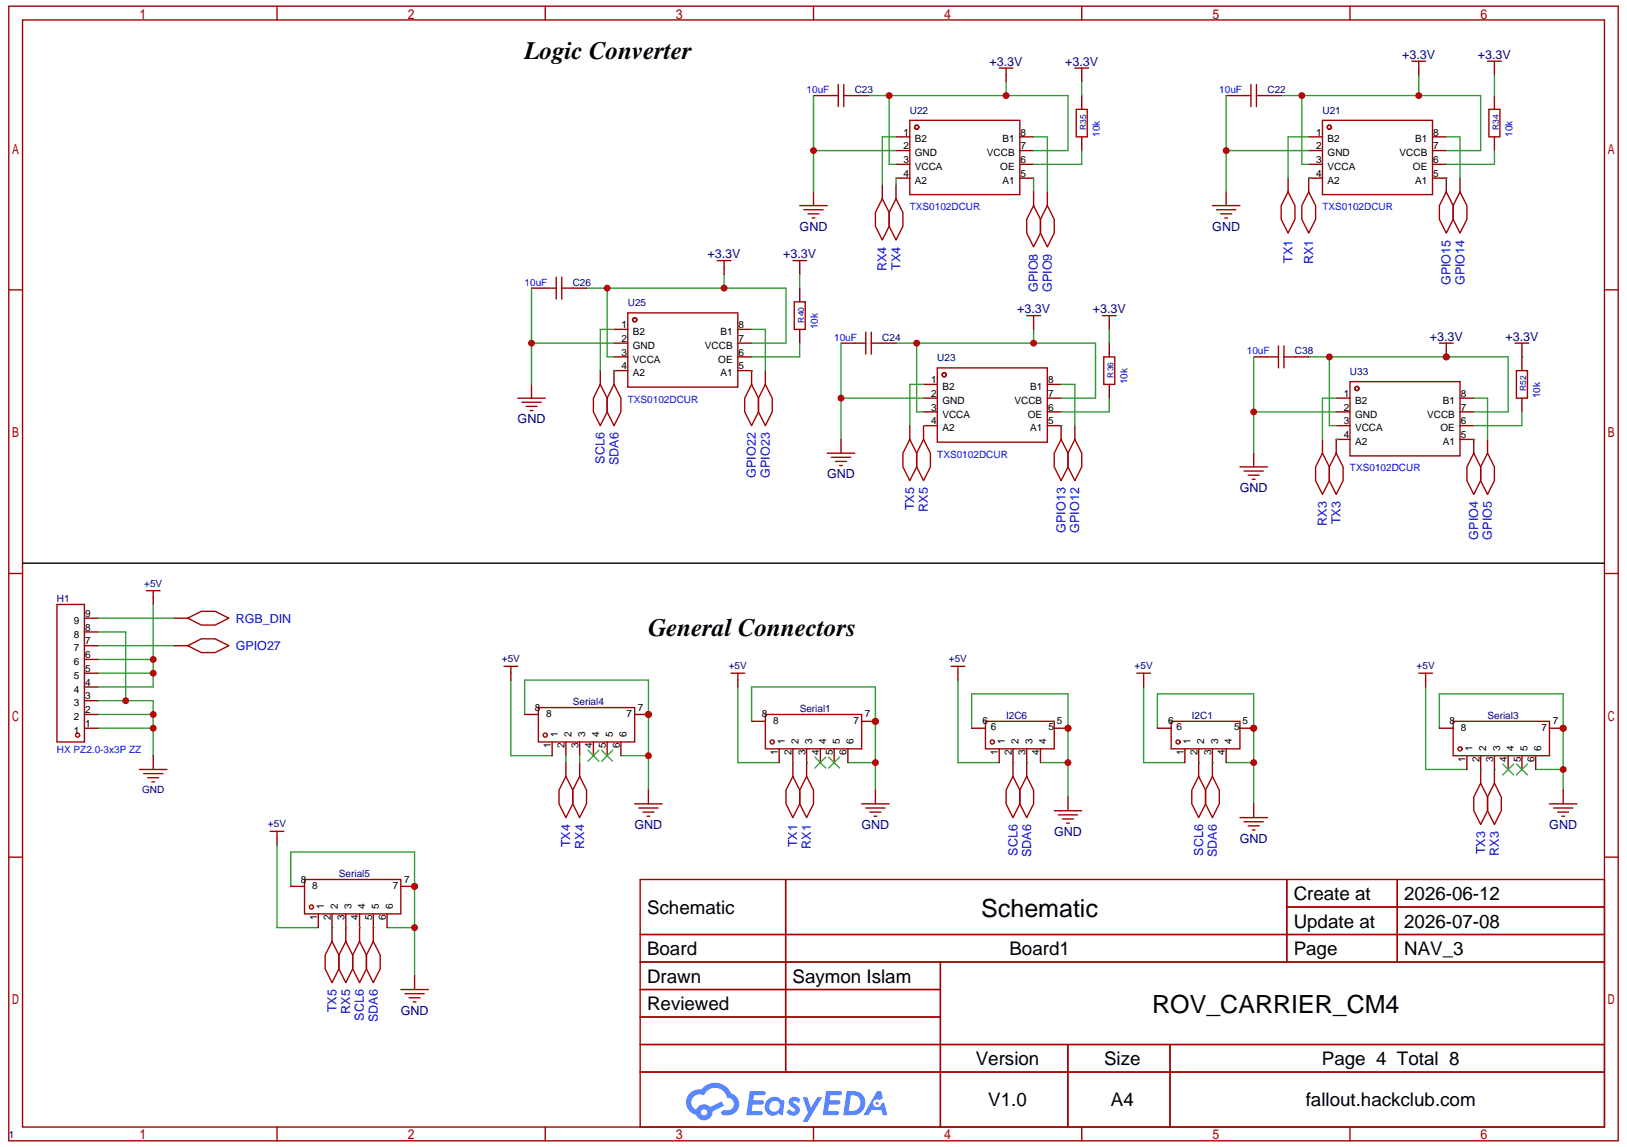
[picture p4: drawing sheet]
<svg xmlns="http://www.w3.org/2000/svg" width="297mm" height="210mm" viewBox="0 0 297 210" stroke-linecap="round" stroke-linejoin="round" font-family="sans-serif">
<g fill="none" stroke="#a10000" stroke-width=".25">
<path d="M1.6 1.1h294v207.3h-294zM4.1 3.6h289v202.3h-289zM50.6 1.1v2.5M99.6 1.1v2.5M148.6 1.1v2.5M197.6 1.1v2.5M246.6 1.1v2.5M1.6 53h2.5M293.1 53h2.5M1.6 104.8h2.5M293.1 104.8h2.5M1.6 156.6h2.5"/>
<path d="M293.1 156.6h2.5M116.9 160.7h176.2v45.2h-176.2zM116.9 170.7h176.2M116.9 175.8h176.2M143.5 160.7v35.2M171.8 175.8v30.1M235 160.7v15.1M235 165.7h58.1M255.2 160.7v15.1M116.9 180.8h54.9M116.9 190.8h176.2M116.9 185.8h54.9"/>
<path d="M116.9 195.9h176.2M195 190.8v15.1M213.7 190.8v15.1M50.6 205.9v2.5M99.6 205.9v2.5M148.6 205.9v2.5M197.6 205.9v2.5M246.6 205.9v2.5"/>
</g>
<g fill="#5487ff">
<path d="M144.4 200.6a1.29 1.29 0 0 1 1.8 .3l-.4 .6a.54 .54 0 0 0-.9-.2l.1 .2a1.56 1.56 0 0 1 1.1 1.6 1.41 1.41 0 0 1-2.5 .1l.5-.6a.63 .63 0 0 0 .5 .5 .63 .63 0 0 0 .7-.3l-.2-.2a1.58 1.58 0 0 1-1-1.5z"/>
<path d="M146.6 200.5h.8l.7 1.9 1.2-1.9h.9l-2.7 4.4h-.9l1-1.6z"/>
<path d="M137 199.3h1.6a1.29 1.29 0 0 1 1.2 .2 .39 .39 0 0 1-.4 .6h-1.7l-.1 .9h1.6a.39 .39 0 0 1 .3 .4 .39 .39 0 0 1-.4 .4h-1.6l-.2 1.2h.8a1.22 1.22 0 0 1 1.2 .2 .39 .39 0 0 1-.4 .5h-2.6z"/>
<path d="M150.9 199.3h1.6a1.3 1.3 0 0 1 1.3 .2 .39 .39 0 0 1-.4 .6h-1.7l-.2 .9h1.7a.39 .39 0 0 1 .3 .4 .39 .39 0 0 1-.4 .4h-1.7l-.1 1.2h.8a1.22 1.22 0 0 1 1.1 .2 .39 .39 0 0 1-.3 .5h-2.6z"/>
<path d="M160.2 199.3h.7l.4 1.3-.7 .4a.74 .74 0 0 0-1.1 .3 .74 .74 0 0 0 .5 1 .74 .74 0 0 0 1-.6l.5-.3 .6 2.3h-.9l-.2-.9h-1.8l-.6 .9h-.9z"/>
<path d="M154.7 199.3l-.7 4.4h1.5a2.25 2.25 0 0 0 2.6-2.2 2.25 2.25 0 0 0-2.7-2.2zM155.4 200.1a1.48 1.48 0 0 1 1.8 1.5 1.48 1.48 0 0 1-1.9 1.4h-.3z"/>
<path d="M140.1 201a1.57 1.57 0 0 0-.2 2.2 1.57 1.57 0 0 0 2.1 .3l.2-.1 .4 .3h.4l.3-2.4-.2-.3h-.4a1.58 1.58 0 0 0-2.6 0zM140.8 201.4a.97 .97 0 0 1 1.6 .3 .97 .97 0 0 1-.8 1.4 .93 .93 0 0 1-1.1-.5 .93 .93 0 0 1 .3-1.2z"/>
<path d="M126 199.7a2.34 2.34 0 0 0 1.2 4 1.53 1.53 0 0 0 1.7 1 1.53 1.53 0 0 0 1.2-1.6l2.2-1.1-.5-.8-2.1 1.1a1.55 1.55 0 0 0-2.5 .4 1.48 1.48 0 0 1-.8-2.1 1.48 1.48 0 0 1 2.2-.5 2.2 2.2 0 0 1 2.3-1.4 2.2 2.2 0 0 1 1.9 1.9 1.15 1.15 0 0 1 1.3 1 1.15 1.15 0 0 1-1.1 1.2h-.7a.46 .46 0 0 0-.6 .4 .46 .46 0 0 0 .5 .6 2.2 2.2 0 0 0 2.2-.7 2.2 2.2 0 0 0 .4-2.3 2.13 2.13 0 0 0-1.3-1.1 3.2 3.2 0 0 0-5.4-.7l-1.1 .1zM128 203.2a.6 .6 0 0 1 1.2 0 .6 .6 0 0 1-1.2 0z"/>
<circle cx="160.2" cy="201.6" r=".28"/>
</g>
<path d="M239 25h2.6M239 27.5h2.6M239 30h2.6M239 32.5h2.6M261.7 25h2.5M261.7 27.5h2.5M261.7 30h2.5M261.7 32.5h2.5M269.2 80.3v2.5" fill="none" stroke="#870000" stroke-width=".25"/>
<g fill="none" stroke="#a10000" stroke-width=".25">
<path d="M241.6 22h20.1v13.6h-20.1zM269.2 82.8l1.3 2.5v2.5l-1.3 2.5-1.3-2.5v-2.5z"/>
<circle cx="242.8" cy="23.2" r=".38"/>
</g>
<path d="M234 17.5h36.5v10h-6.3M237.8 17.5v12.5h1.2M259.1 13.7v3.8" fill="none" stroke="#393" stroke-width=".25"/>
<g fill="#c00">
<circle cx="237.8" cy="17.5" r=".63"/>
<circle cx="259.1" cy="17.5" r=".63"/>
</g>
<path d="M226.5 17.5h2M228.5 15.5v4M229.5 17.5h2M229.5 15.5v4M221.5 37.6h5M222.2 38.3h3.5M223 39.1h2M223.7 39.8h.5M264.2 35.1l1.2 2.5v2.5l-1.2 2.5-1.3-2.5v-2.5z" fill="none" stroke="#a10000" stroke-width=".25"/>
<path d="M224 17.5h2.5M231.5 17.5h2.5M224 35.1v2.5M264.2 32.5v2.6" fill="none" stroke="#870000" stroke-width=".25"/>
<path d="M224 17.5v17.6M224 27.5h15" fill="none" stroke="#393" stroke-width=".25"/>
<circle cx="224" cy="27.5" r=".63" fill="#c00"/>
<g fill="none" stroke="#870000" stroke-width=".25">
<path d="M273 17.5v2.5M161.2 33.8v2.5M163.7 33.8v2.5M163.7 25h2.5M163.7 27.5h2.5M163.7 30h2.5M163.7 32.5h2.5M186.3 25h2.5M186.3 27.5h2.5M186.3 30h2.5M186.3 32.5h2.5M191.3 35.1v2.5"/>
<path d="M235.3 32.5v2.6M239 32.5v2.6M266.7 32.5v2.6M273 25v2.5M166.2 77.8v2.5M168.7 77.8v2.5M193.8 77.8v2.5M196.3 77.8v2.5M271.7 80.3v2.5"/>
</g>
<g fill="none" stroke="#a10000" stroke-width=".25">
<path d="M272 20h2v5h-2zM161.2 36.3l1.2 2.5v2.5l-1.2 2.5-1.3-2.5v-2.5zM163.7 36.3l1.2 2.5v2.5l-1.2 2.5-1.3-2.5v-2.5zM166.2 22h20.1v13.6h-20.1zM191.3 37.6l1.3 2.5v2.5l-1.3 2.5-1.3-2.5v-2.5zM235.3 35.1l1.2 2.5v2.5l-1.2 2.5-1.3-2.5v-2.5zM239 35.1l1.3 2.5v2.5l-1.3 2.5-1.2-2.5v-2.5zM266.7 35.1l1.2 2.5v2.5l-1.2 2.5-1.3-2.5v-2.5zM166.2 80.3l1.2 2.5v2.5l-1.2 2.5-1.3-2.5v-2.5zM168.7 80.3l1.2 2.5v2.5l-1.2 2.5-1.3-2.5v-2.5zM193.8 80.3l1.3 2.5v2.5l-1.3 2.5-1.2-2.5v-2.5zM196.3 80.3l1.3 2.5v2.5l-1.3 2.5-1.2-2.5v-2.5z"/>
<path d="M271.7 82.8l1.3 2.5v2.5l-1.3 2.5-1.2-2.5v-2.5z"/>
<circle cx="167.4" cy="23.2" r=".38"/>
</g>
<path d="M158.6 17.5h36.5v10h-6.3M162.4 17.5v12.5h1.3M183.8 14.9v2.6M239 32.5h.1M239 25h-3.7v7.5M264.2 32.5h.1M264.2 25h2.5v7.5M273 27.5v2.5h-8.8" fill="none" stroke="#393" stroke-width=".25"/>
<g fill="#c00">
<circle cx="162.4" cy="17.5" r=".63"/>
<circle cx="183.8" cy="17.5" r=".63"/>
</g>
<path d="M151.1 17.5h2M153.1 15.5v4M154.1 17.5h2M154.1 15.5v4M146.1 37.6h5M146.8 38.3h3.5M147.6 39.1h2M148.3 39.8h.5" fill="none" stroke="#a10000" stroke-width=".25"/>
<path d="M148.6 17.5h2.5M156.1 17.5h2.5M148.6 35.1v2.5" fill="none" stroke="#870000" stroke-width=".25"/>
<path d="M148.6 17.5v17.6M148.6 27.5h15.1" fill="none" stroke="#393" stroke-width=".25"/>
<circle cx="148.6" cy="27.5" r=".63" fill="#c00"/>
<path d="M197.6 17.5v2.5M197.6 25v2.5M168.7 70.2h2.5M168.7 72.7h2.5M168.7 75.3h2.5M168.7 77.8h2.5M191.3 70.2h2.5M191.3 72.7h2.5M191.3 75.3h2.5M191.3 77.8h2.5" fill="none" stroke="#870000" stroke-width=".25"/>
<g fill="none" stroke="#a10000" stroke-width=".25">
<path d="M196.6 20h2v5h-2zM171.2 67.2h20.1v13.6h-20.1z"/>
<circle cx="172.5" cy="68.5" r=".38"/>
</g>
<path d="M163.7 25h-2.5v8.8M163.7 32.5v1.3M188.8 25h2.5v10.1M188.8 32.5v2.6M197.6 27.5v2.5h-8.8M163.7 62.7h36.4v10h-6.3M167.4 62.7v12.6h1.3M188.8 60.2v2.5" fill="none" stroke="#393" stroke-width=".25"/>
<g fill="#c00">
<circle cx="167.4" cy="62.7" r=".63"/>
<circle cx="188.8" cy="62.7" r=".63"/>
</g>
<path d="M156.1 62.7h2M158.1 60.7v4M159.1 62.7h2.1M159.1 60.7v4M151.1 82.8h5M151.9 83.5h3.5M152.6 84.3h2M153.4 85.1h.5" fill="none" stroke="#a10000" stroke-width=".25"/>
<path d="M153.6 62.7h2.5M161.2 62.7h2.5M153.6 80.3v2.5" fill="none" stroke="#870000" stroke-width=".25"/>
<path d="M153.6 62.7v17.6M153.6 72.7h15.1" fill="none" stroke="#393" stroke-width=".25"/>
<circle cx="153.6" cy="72.7" r=".63" fill="#c00"/>
<path d="M202.6 62.7v2.5M202.6 70.2v2.5M31.8 112.9h2.5" fill="none" stroke="#870000" stroke-width=".25"/>
<path d="M201.6 65.2h2v5h-2zM34.3 112.9l2.5-1.2h2.5l2.5 1.2-2.5 1.3h-2.5z" fill="none" stroke="#a10000" stroke-width=".25"/>
<path d="M168.7 77.8h.1M168.7 70.2h-2.5v7.6M193.8 77.8h.1M193.8 70.2h2.5v7.6M202.6 72.7v2.6h-8.8M53.1 161.9v-6.2h22.6v22.6M70.7 169.5h5" fill="none" stroke="#393" stroke-width=".25"/>
<g fill="#c00">
<circle cx="75.7" cy="161.9" r=".63"/>
<circle cx="75.7" cy="169.5" r=".63"/>
</g>
<g fill="none" stroke="#870000" stroke-width=".25">
<path d="M188.8 35.1v2.5M109.6 67.7v2.5M112.2 60.2h2.5M112.2 62.7h2.5M112.2 65.2h2.5M114.7 67.7h-2.5v2.5M134.8 67.7h2.5v2.5M134.8 60.2h2.5M134.8 62.7h2.5M134.8 65.2h2.5M139.8 67.7v2.5M28 109.2v1.2"/>
<path d="M50.6 153.1v1.3M60.6 169.5v2.5M63.2 169.5v2.5M75.7 178.3v2.5"/>
</g>
<g fill="none" stroke="#a10000" stroke-width=".25">
<path d="M188.8 37.6l1.2 2.5v2.5l-1.2 2.5-1.3-2.5v-2.5zM114.7 57.2h20.1v13.5h-20.1zM109.6 70.2l1.3 2.5v2.6l-1.3 2.5-1.2-2.5v-2.6zM112.2 70.2l1.2 2.5v2.6l-1.2 2.5-1.3-2.5v-2.6zM137.3 70.2l1.2 2.5v2.6l-1.2 2.5-1.3-2.5v-2.6zM139.8 70.2l1.3 2.5v2.6l-1.3 2.5-1.3-2.5v-2.6zM26.7 107.9h2.5M28 107.9v1.3M49.3 151.9h2.6M50.6 151.9v1.2M60.6 172l1.3 2.5v2.5l-1.3 2.5-1.2-2.5v-2.5zM63.2 172l1.2 2.5v2.5l-1.2 2.5-1.3-2.5v-2.5z"/>
<path d="M73.2 180.8h5M74 181.5h3.5M74.7 182.3h2M75.5 183h.5"/>
<circle cx="115.9" cy="58.4" r=".38"/>
</g>
<path d="M107.1 52.6h36.5v10.1h-6.3M110.9 52.6v12.6h1.3M132.3 50.1v2.5M50.6 154.4v15.1h7.5" fill="none" stroke="#393" stroke-width=".25"/>
<g fill="#c00">
<circle cx="110.9" cy="52.6" r=".63"/>
<circle cx="132.3" cy="52.6" r=".63"/>
</g>
<path d="M99.6 52.6h2M101.6 50.6v4M102.6 52.6h2M102.6 50.6v4M94.6 72.7h5M95.3 73.5h3.5M96.1 74.2h2M96.8 75h.5" fill="none" stroke="#a10000" stroke-width=".25"/>
<path d="M97.1 52.6h2.5M104.6 52.6h2.5M97.1 70.2v2.5" fill="none" stroke="#870000" stroke-width=".25"/>
<path d="M97.1 52.6v17.6M97.1 62.7h15.1" fill="none" stroke="#393" stroke-width=".25"/>
<circle cx="97.1" cy="62.7" r=".63" fill="#c00"/>
<path d="M146.1 52.6v2.6M146.1 60.2v2.5M65.7 169.5v2.5M68.2 169.5v2.5" fill="none" stroke="#870000" stroke-width=".25"/>
<path d="M145.1 55.2h2v5h-2zM65.7 172l1.2 2.5v2.5l-1.2 2.5-1.3-2.5v-2.5zM68.2 172l1.2 2.5v2.5l-1.2 2.5-1.3-2.5v-2.5z" fill="none" stroke="#a10000" stroke-width=".25"/>
<path d="M112.2 67.7h.1M112.2 60.2h-2.6v7.5M137.3 67.7h.1M137.3 60.2h2.5v7.5M146.1 62.7v2.5h-8.8M95.8 130.5v-6.3h22.6v20.1M113.4 138.1h5" fill="none" stroke="#393" stroke-width=".25"/>
<g fill="#c00">
<circle cx="118.4" cy="138.1" r=".63"/>
<circle cx="118.4" cy="130.5" r=".63"/>
</g>
<path d="M93.3 123v1.2M103.4 139.3v2.5M105.9 139.3v2.5M118.4 144.3v2.6" fill="none" stroke="#870000" stroke-width=".25"/>
<path d="M92.1 121.7h2.5M93.3 121.7v1.3M103.4 141.8l1.2 2.5v2.6l-1.2 2.5-1.3-2.5v-2.6zM105.9 141.8l1.2 2.5v2.6l-1.2 2.5-1.3-2.5v-2.6zM115.9 146.9h5.1M116.7 147.6h3.5M117.4 148.4h2M118.2 149.1h.5" fill="none" stroke="#a10000" stroke-width=".25"/>
<path d="M93.3 124.2v13.9h7.6M137.3 131.8v-6.3h22.6v18.8M154.9 139.3h5" fill="none" stroke="#393" stroke-width=".25"/>
<g fill="#c00">
<circle cx="159.9" cy="131.8" r=".63"/>
<circle cx="159.9" cy="139.3" r=".63"/>
</g>
<path d="M134.8 124.2v1.3M144.8 139.3v2.5M147.3 139.3v2.5M159.9 144.3v2.6" fill="none" stroke="#870000" stroke-width=".25"/>
<path d="M133.5 123h2.5M134.8 123v1.2M144.8 141.8l1.3 2.5v2.6l-1.3 2.5-1.2-2.5v-2.6zM147.3 141.8l1.3 2.5v2.6l-1.3 2.5-1.2-2.5v-2.6zM157.4 146.9h5M158.1 147.6h3.6M158.9 148.4h2M159.6 149.1h.5" fill="none" stroke="#a10000" stroke-width=".25"/>
<path d="M134.8 125.5v13.8h7.5M177.5 133v-6.2h17.6v18.8M190 139.3h5.1" fill="none" stroke="#393" stroke-width=".25"/>
<g fill="#c00">
<circle cx="195.1" cy="133" r=".63"/>
<circle cx="195.1" cy="139.3" r=".63"/>
</g>
<path d="M175 123v1.2M195.1 145.6v2.5" fill="none" stroke="#870000" stroke-width=".25"/>
<path d="M173.7 121.7h2.5M175 121.7v1.3M192.6 148.1h5M193.3 148.9h3.5M194.1 149.6h2M194.8 150.4h.5" fill="none" stroke="#a10000" stroke-width=".25"/>
<path d="M175 124.2v15.1h7.5M211.4 133v-6.2h17.6v20.1M224 139.3h5" fill="none" stroke="#393" stroke-width=".25"/>
<g fill="#c00">
<circle cx="229" cy="133" r=".63"/>
<circle cx="229" cy="139.3" r=".63"/>
</g>
<path d="M185 139.3v2.5M187.5 139.3v2.5M208.9 124.2v1.3M218.9 139.3v2.5M221.5 139.3v2.5M229 146.9v2.5" fill="none" stroke="#870000" stroke-width=".25"/>
<path d="M207.6 123h2.5M208.9 123v1.2M185 141.8l1.3 2.5v2.6l-1.3 2.5-1.2-2.5v-2.6zM187.5 141.8l1.3 2.5v2.6l-1.3 2.5-1.2-2.5v-2.6zM218.9 141.8l1.3 2.5v2.6l-1.3 2.5-1.2-2.5v-2.6zM221.5 141.8l1.2 2.5v2.6l-1.2 2.5-1.3-2.5v-2.6zM226.5 149.4h5M227.2 150.1h3.6M228 150.9h2M228.7 151.6h.5" fill="none" stroke="#a10000" stroke-width=".25"/>
<path d="M208.9 125.5v13.8h7.5M262.9 133v-6.2h22.6v17.5M280.5 140.6h5" fill="none" stroke="#393" stroke-width=".25"/>
<g fill="#c00">
<circle cx="285.5" cy="140.6" r=".63"/>
<circle cx="285.5" cy="133" r=".63"/>
</g>
<g fill="none" stroke="#870000" stroke-width=".25">
<path d="M244.1 72.7h2.5M244.1 75.3h2.5M244.1 77.8h2.5M266.7 72.7h2.5M266.7 75.3h2.5M266.7 77.8h2.5M241.6 80.3v2.5M246.6 80.3h-2.5v2.5M266.7 80.3h2.5M31.8 118h2.5M260.4 124.2v1.3M270.5 140.6v2.5"/>
<path d="M273 140.6v2.5M285.5 144.3v2.6"/>
</g>
<g fill="none" stroke="#a10000" stroke-width=".25">
<path d="M246.6 69.7h20.1v13.6h-20.1zM241.6 82.8l1.2 2.5v2.5l-1.2 2.5-1.3-2.5v-2.5zM244.1 82.8l1.2 2.5v2.5l-1.2 2.5-1.3-2.5v-2.5zM34.3 118l2.5-1.3h2.5l2.5 1.3-2.5 1.2h-2.5zM259.1 123h2.6M260.4 123v1.2M270.5 143.1l1.2 2.5v2.5l-1.2 2.5-1.3-2.5v-2.5zM273 143.1l1.2 2.5v2.5l-1.2 2.5-1.3-2.5v-2.5zM283 146.9h5M283.8 147.6h3.5M284.5 148.4h2M285.3 149.1h.5"/>
<circle cx="247.8" cy="71" r=".38"/>
</g>
<path d="M239 65.2h36.5v10.1h-6.3M242.8 65.2v12.6h1.3M260.4 125.5v15.1h7.5" fill="none" stroke="#393" stroke-width=".25"/>
<g fill="#c00">
<circle cx="242.8" cy="65.2" r=".63"/>
<circle cx="264.2" cy="65.2" r=".63"/>
</g>
<path d="M231.5 65.2h2M233.5 63.2v4M234.5 65.2h2M234.5 63.2v4M226.5 85.3h5M227.2 86.1h3.6M228 86.8h2M228.7 87.6h.5" fill="none" stroke="#a10000" stroke-width=".25"/>
<path d="M229 65.2h2.5M236.5 65.2h2.5M229 82.8v2.5" fill="none" stroke="#870000" stroke-width=".25"/>
<path d="M229 65.2v17.6M229 75.3h15.1" fill="none" stroke="#393" stroke-width=".25"/>
<circle cx="229" cy="75.3" r=".63" fill="#c00"/>
<path d="M183.8 13.7v1.2M197.6 13.7v1.2M259.1 12.4v1.3M273 12.4v1.3M132.3 48.9v1.2M146.1 48.9v1.2M264.2 63.9v1.3M278 65.2v2.5M278 72.7v2.6" fill="none" stroke="#870000" stroke-width=".25"/>
<g fill="none" stroke="#a10000" stroke-width=".25">
<path d="M182.5 12.4h2.5M183.8 12.4v1.3M196.3 12.4h2.5M197.6 12.4v1.3M257.9 11.2h2.5M259.1 11.2v1.2M271.7 11.2h2.5M273 11.2v1.2M131 47.6h2.5M132.3 47.6v1.3M144.8 47.6h2.5M146.1 47.6v1.3"/>
<path d="M277 67.7h2v5h-2z"/>
</g>
<path d="M197.6 14.9v2.6M273 13.7v3.8M146.1 50.1v2.5M244.1 72.7h-2.5v7.6M269.2 72.7h2.5v7.6M278 75.3v2.5h-8.8M244.1 80.3h.1" fill="none" stroke="#393" stroke-width=".25"/>
<path d="M4.1 102.9h289" fill="none" stroke="#000" stroke-width=".25"/>
<circle cx="264.2" cy="65.2" r=".63" fill="#c00"/>
<g fill="none" stroke="#a10000" stroke-width=".25">
<path d="M187.5 57.7h2.5M188.8 57.7v1.2M201.4 57.7h2.5M202.6 57.7v1.2M262.9 62.7h2.5M264.2 62.7v1.2M276.7 62.7h2.5M278 62.7v1.2M139.8 130.5h17.6v6.3h-17.6z"/>
<circle cx="141.1" cy="135.6" r=".38"/>
</g>
<path d="M188.8 58.9v1.3M202.6 58.9v1.3M278 63.9v1.3M142.3 136.8v2.5M144.8 136.8v2.5M147.3 136.8v2.5M149.8 136.8v2.5M152.4 136.8v2.5M154.9 136.8v2.5M157.4 131.8h2.5" fill="none" stroke="#870000" stroke-width=".25"/>
<path d="M202.6 60.2v2.5M278 65.2h.1" fill="none" stroke="#393" stroke-width=".25"/>
<path d="M148.8 138.3l2.1 2M150.9 138.3l-2.1 2M151.4 138.3l2 2M153.4 138.3l-2 2" fill="none" stroke="#3c3" stroke-width=".25"/>
<circle cx="159.9" cy="131.8" r=".63" fill="#c00"/>
<path d="M137.3 131.8h2.5M267.9 138.1v2.5M270.5 138.1v2.5M273 138.1v2.5M275.5 138.1v2.5M278 138.1v2.5M280.5 138.1v2.5M283 133h2.5" fill="none" stroke="#870000" stroke-width=".25"/>
<path d="M144.8 139.3h.1M147.3 139.3h.1" fill="none" stroke="#393" stroke-width=".25"/>
<g fill="none" stroke="#a10000" stroke-width=".25">
<path d="M265.4 131.8h17.6v6.3h-17.6z"/>
<circle cx="266.7" cy="136.8" r=".38"/>
</g>
<path d="M274.5 139.6l2 2M276.5 139.6l-2 2M277 139.6l2 2M279 139.6l-2 2" fill="none" stroke="#3c3" stroke-width=".25"/>
<circle cx="285.5" cy="133" r=".63" fill="#c00"/>
<path d="M100.9 135.6v2.5M103.4 135.6v2.5M105.9 135.6v2.5M108.4 135.6v2.5M110.9 135.6v2.5M113.4 135.6v2.5M115.9 130.5h2.5M262.9 133h2.5" fill="none" stroke="#870000" stroke-width=".25"/>
<path d="M270.5 140.6h.1M273 140.6h.1" fill="none" stroke="#393" stroke-width=".25"/>
<g fill="none" stroke="#a10000" stroke-width=".25">
<path d="M98.3 129.3h17.6v6.3h-17.6z"/>
<circle cx="99.6" cy="134.3" r=".38"/>
</g>
<path d="M107.4 137.1l2 2M109.4 137.1l-2 2M109.9 137.1l2 2M111.9 137.1l-2 2" fill="none" stroke="#3c3" stroke-width=".25"/>
<circle cx="118.4" cy="130.5" r=".63" fill="#c00"/>
<path d="M95.8 130.5h2.5M58.1 167v2.5M60.6 167v2.5M63.2 167v2.5M65.7 167v2.5M68.2 167v2.5M70.7 167v2.5M73.2 161.9h2.5" fill="none" stroke="#870000" stroke-width=".25"/>
<path d="M103.4 138.1v1.2M105.9 138.1v1.2" fill="none" stroke="#393" stroke-width=".25"/>
<g fill="none" stroke="#a10000" stroke-width=".25">
<path d="M55.6 160.7h17.6v6.3h-17.6z"/>
<circle cx="56.9" cy="165.7" r=".38"/>
</g>
<circle cx="75.7" cy="161.9" r=".63" fill="#c00"/>
<path d="M182.5 136.8v2.5M185 136.8v2.5M187.5 136.8v2.5M190 136.8v2.5M192.6 133h2.5M53.1 161.9h2.5" fill="none" stroke="#870000" stroke-width=".25"/>
<path d="M60.6 169.5h.1M63.2 169.5h.1M65.7 169.5h.1M68.2 169.5h.1" fill="none" stroke="#393" stroke-width=".25"/>
<g fill="none" stroke="#a10000" stroke-width=".25">
<path d="M180 131.8h12.6v5h-12.6z"/>
<circle cx="181.3" cy="135.6" r=".38"/>
</g>
<circle cx="195.1" cy="133" r=".63" fill="#c00"/>
<path d="M177.5 133h2.5M216.4 136.8v2.5M218.9 136.8v2.5M221.5 136.8v2.5M224 136.8v2.5M226.5 133h2.5" fill="none" stroke="#870000" stroke-width=".25"/>
<path d="M185 139.3h.1M187.5 139.3h.1" fill="none" stroke="#393" stroke-width=".25"/>
<g fill="none" stroke="#a10000" stroke-width=".25">
<path d="M213.9 131.8h12.6v5h-12.6z"/>
<circle cx="215.2" cy="135.6" r=".38"/>
</g>
<circle cx="229" cy="133" r=".63" fill="#c00"/>
<path d="M15.4 118h2.5M15.4 115.5h2.5M15.4 112.9h2.5M15.4 133h2.5M15.4 130.5h2.5M15.4 128h2.5M15.4 125.5h2.5M15.4 123h2.5M15.4 120.5h2.5M211.4 133h2.5" fill="none" stroke="#870000" stroke-width=".25"/>
<path d="M269.2 80.3h.1M17.9 115.5h5.1v12.5M17.9 130.5h10.1M17.9 128h10.1v10.1M17.9 133h10.1M218.9 139.3h.1M221.5 139.3h.1" fill="none" stroke="#393" stroke-width=".25"/>
<g fill="none" stroke="#a10000" stroke-width=".25">
<path d="M10.4 110.4h5v25.2h-5z"/>
<circle cx="14.2" cy="134.3" r=".38"/>
</g>
<g fill="#c00">
<circle cx="28" cy="130.5" r=".63"/>
<circle cx="23" cy="128" r=".63"/>
<circle cx="28" cy="133" r=".63"/>
</g>
<path d="M28 138.1v2.5" fill="none" stroke="#870000" stroke-width=".25"/>
<path d="M25.5 140.6h5M26.2 141.3h3.5M27 142.1h2M27.7 142.8h.5" fill="none" stroke="#a10000" stroke-width=".25"/>
<path d="M28 110.4v15.1h-10.1M17.9 120.5h10.1M17.9 123h10.1" fill="none" stroke="#393" stroke-width=".25"/>
<g fill="#c00">
<circle cx="28" cy="120.5" r=".63"/>
<circle cx="28" cy="123" r=".63"/>
</g>
<path d="M17.9 112.9h13.9M17.9 118h13.9" fill="none" stroke="#393" stroke-width=".25"/>
<g font-size="4.6">
<text x="95.8" y="10.7">Logic Converter</text>
<text x="118.4" y="116.3">General Connectors</text>
<text x="179.2" y="167.5">Schematic</text>
<text x="210.5" y="185.1">ROV_CARRIER_CM4</text>
</g>
<g font-size="3.4">
<text x="118.2" y="167">Schematic</text>
<text x="236.3" y="164.4">Create at</text>
<text x="256.5" y="164.4">2026-06-12</text>
<text x="236.3" y="169.5">Update at</text>
<text x="256.5" y="169.5">2026-07-08</text>
<text x="118.2" y="174.5">Board</text>
<text x="118.2" y="179.5">Drawn</text>
<text x="144.8" y="179.5">Saymon Islam</text>
<text x="184.4" y="174.5">Board1</text>
<text x="236.3" y="174.5">Page</text>
<text x="256.5" y="174.5">NAV_3</text>
<text x="118.2" y="184.5">Reviewed</text>
<text x="178.2" y="194.6">Version</text>
<text x="201.7" y="194.6">Size</text>
<text x="241.4" y="194.6">Page 4 Total 8</text>
<text x="180.5" y="202.1">V1.0</text>
<text x="202.9" y="202.1">A4</text>
<text x="238.5" y="202.1">fallout.hackclub.com</text>
</g>
<g font-size="2.3" fill="#000080">
<text x="180.8" y="12">+3.3V</text>
<text x="194.6" y="12">+3.3V</text>
<text x="256.1" y="10.7">+3.3V</text>
<text x="269.9" y="10.7">+3.3V</text>
<text x="129.2" y="47.2">+3.3V</text>
<text x="143.1" y="47.2">+3.3V</text>
<text x="146.1" y="42.1">GND</text>
<text x="221.4" y="42.1">GND</text>
<text x="185.8" y="57.2">+3.3V</text>
<text x="199.6" y="57.2">+3.3V</text>
<text x="261.2" y="62.2">+3.3V</text>
<text x="275" y="62.2">+3.3V</text>
<text x="94.5" y="77.3">GND</text>
<text x="151.1" y="87.4">GND</text>
<text x="226.5" y="89.9">GND</text>
<text x="115.9" y="151.4">GND</text>
<text x="157.4" y="151.4">GND</text>
<text x="192.5" y="152.7">GND</text>
<text x="226.5" y="153.9">GND</text>
<text x="283" y="151.4">GND</text>
<text x="73.2" y="185.3">GND</text>
</g>
<g font-size="2.3" fill="#00f">
<text x="162" y="49.5" transform="rotate(-90 162 49.5)">RX4</text>
<text x="164.5" y="49.3" transform="rotate(-90 164.5 49.3)">TX4</text>
<text x="189.6" y="53.3" transform="rotate(-90 189.6 53.3)">GPIO8</text>
<text x="192.1" y="53.3" transform="rotate(-90 192.1 53.3)">GPIO9</text>
<text x="236.1" y="48" transform="rotate(-90 236.1 48)">TX1</text>
<text x="239.8" y="48.3" transform="rotate(-90 239.8 48.3)">RX1</text>
<text x="265" y="52.1" transform="rotate(-90 265 52.1)">GPIO15</text>
<text x="267.5" y="52.1" transform="rotate(-90 267.5 52.1)">GPIO14</text>
<text x="110.4" y="84.7" transform="rotate(-90 110.4 84.7)">SCL6</text>
<text x="113" y="85" transform="rotate(-90 113 85)">SDA6</text>
<text x="138.1" y="87.3" transform="rotate(-90 138.1 87.3)">GPIO22</text>
<text x="140.6" y="87.3" transform="rotate(-90 140.6 87.3)">GPIO23</text>
<text x="167" y="93.3" transform="rotate(-90 167 93.3)">TX5</text>
<text x="169.5" y="93.5" transform="rotate(-90 169.5 93.5)">RX5</text>
<text x="244.9" y="95.8" transform="rotate(-90 244.9 95.8)">TX3</text>
<text x="194.6" y="97.3" transform="rotate(-90 194.6 97.3)">GPIO13</text>
<text x="197.1" y="97.3" transform="rotate(-90 197.1 97.3)">GPIO12</text>
<text x="242.4" y="96" transform="rotate(-90 242.4 96)">RX3</text>
<text x="270" y="98.6" transform="rotate(-90 270 98.6)">GPIO4</text>
<text x="272.5" y="98.6" transform="rotate(-90 272.5 98.6)">GPIO5</text>
<text x="43.1" y="113.7">RGB_DIN</text>
<text x="43.1" y="118.8">GPIO27</text>
<text x="104.2" y="154.8" transform="rotate(-90 104.2 154.8)">TX4</text>
<text x="106.7" y="155.1" transform="rotate(-90 106.7 155.1)">RX4</text>
<text x="145.6" y="154.8" transform="rotate(-90 145.6 154.8)">TX1</text>
<text x="148.1" y="155.1" transform="rotate(-90 148.1 155.1)">RX1</text>
<text x="185.8" y="156.3" transform="rotate(-90 185.8 156.3)">SCL6</text>
<text x="188.3" y="156.6" transform="rotate(-90 188.3 156.6)">SDA6</text>
<text x="219.7" y="156.3" transform="rotate(-90 219.7 156.3)">SCL6</text>
<text x="222.3" y="156.6" transform="rotate(-90 222.3 156.6)">SDA6</text>
<text x="271.2" y="156.1" transform="rotate(-90 271.2 156.1)">TX3</text>
<text x="273.8" y="156.3" transform="rotate(-90 273.8 156.3)">RX3</text>
<text x="61.4" y="185" transform="rotate(-90 61.4 185)">TX5</text>
<text x="64" y="185.2" transform="rotate(-90 64 185.2)">RX5</text>
<text x="66.5" y="186.5" transform="rotate(-90 66.5 186.5)">SCL6</text>
<text x="69" y="186.7" transform="rotate(-90 69 186.7)">SDA6</text>
</g>
<g font-size="1.8" fill="#00f">
<text x="147.3" y="17">10uF</text>
<text x="222.7" y="17">10uF</text>
<text x="200.9" y="25" transform="rotate(-90 200.9 25)">10k</text>
<text x="276.3" y="25" transform="rotate(-90 276.3 25)">10k</text>
<text x="166.2" y="38.4">TXS0102DCUR</text>
<text x="241.6" y="38.4">TXS0102DCUR</text>
<text x="95.8" y="52.2">10uF</text>
<text x="149.4" y="60.2" transform="rotate(-90 149.4 60.2)">10k</text>
<text x="152.4" y="62.2">10uF</text>
<text x="227.7" y="64.7">10uF</text>
<text x="205.9" y="70.2" transform="rotate(-90 205.9 70.2)">10k</text>
<text x="114.7" y="73.5">TXS0102DCUR</text>
<text x="281.3" y="72.7" transform="rotate(-90 281.3 72.7)">10k</text>
<text x="171.2" y="83.6">TXS0102DCUR</text>
<text x="246.6" y="86.1">TXS0102DCUR</text>
<text x="10.4" y="137.6">HX PZ2.0-3x3P ZZ</text>
</g>
<g font-size="1.8" fill="#000080">
<text x="156.1" y="17">C23</text>
<text x="231.5" y="17">C22</text>
<text x="166.2" y="20.8">U22</text>
<text x="241.6" y="20.8">U21</text>
<text x="104.6" y="52.2">C26</text>
<text x="114.7" y="56">U25</text>
<text x="161.2" y="62.2">C24</text>
<text x="236.5" y="64.7">C38</text>
<text x="171.2" y="66">U23</text>
<text x="246.6" y="68.5">U33</text>
<text x="26.3" y="107.2">+5V</text>
<text x="10.4" y="110">H1</text>
<text x="91.7" y="121">+5V</text>
<text x="133.1" y="122.3">+5V</text>
<text x="173.3" y="121">+5V</text>
<text x="207.2" y="122.3">+5V</text>
<text x="258.7" y="122.3">+5V</text>
<text x="104.6" y="128.8">Serial4</text>
<text x="146.1" y="130.1">Serial1</text>
<text x="183.8" y="131.3">I2C6</text>
<text x="217.7" y="131.3">I2C1</text>
<text x="271.7" y="131.3">Serial3</text>
<text x="26" y="144.9">GND</text>
<text x="48.9" y="151.2">+5V</text>
<text x="61.9" y="160.2">Serial5</text>
<text x="1.6" y="208">1</text>
</g>
<g font-size="1.8">
<text x="165" y="24.8">1</text>
<text x="165" y="27.3">2</text>
<text x="165" y="29.8">3</text>
<text x="167.1" y="26">B2</text>
<text x="167.1" y="28.5">GND</text>
<text x="180.3" y="28.5">VCCB</text>
<text x="183.1" y="26">B1</text>
<text x="186.4" y="29.8">6</text>
<text x="186.4" y="27.3">7</text>
<text x="186.4" y="24.8">8</text>
<text x="240.4" y="24.8">1</text>
<text x="240.4" y="27.3">2</text>
<text x="240.4" y="29.8">3</text>
<text x="242.5" y="26">B2</text>
<text x="242.5" y="28.5">GND</text>
<text x="255.7" y="28.5">VCCB</text>
<text x="258.5" y="26">B1</text>
<text x="261.8" y="29.8">6</text>
<text x="261.8" y="27.3">7</text>
<text x="261.8" y="24.8">8</text>
<text x="165" y="32.3">4</text>
<text x="167.1" y="31.1">VCCA</text>
<text x="167.1" y="33.6">A2</text>
<text x="182.7" y="31.1">OE</text>
<text x="183.1" y="33.6">A1</text>
<text x="186.4" y="32.3">5</text>
<text x="240.4" y="32.3">4</text>
<text x="242.5" y="31.1">VCCA</text>
<text x="242.5" y="33.6">A2</text>
<text x="258.1" y="31.1">OE</text>
<text x="258.5" y="33.6">A1</text>
<text x="261.8" y="32.3">5</text>
<text x="113.5" y="59.9">1</text>
<text x="134.9" y="59.9">8</text>
<text x="113.5" y="62.5">2</text>
<text x="113.5" y="65">3</text>
<text x="115.6" y="61.2">B2</text>
<text x="115.6" y="63.7">GND</text>
<text x="128.8" y="63.7">VCCB</text>
<text x="131.6" y="61.2">B1</text>
<text x="134.9" y="65">6</text>
<text x="134.9" y="62.5">7</text>
<text x="113.5" y="67.5">4</text>
<text x="115.6" y="66.2">VCCA</text>
<text x="115.6" y="68.7">A2</text>
<text x="131.2" y="66.2">OE</text>
<text x="131.6" y="68.7">A1</text>
<text x="134.9" y="67.5">5</text>
<text x="170.1" y="70">1</text>
<text x="172.1" y="71.3">B2</text>
<text x="188.1" y="71.3">B1</text>
<text x="191.4" y="70">8</text>
<text x="170.1" y="72.5">2</text>
<text x="170.1" y="75">3</text>
<text x="170.1" y="77.5">4</text>
<text x="172.1" y="73.8">GND</text>
<text x="172.1" y="76.3">VCCA</text>
<text x="185.3" y="73.8">VCCB</text>
<text x="187.7" y="76.3">OE</text>
<text x="191.4" y="77.5">5</text>
<text x="191.4" y="75">6</text>
<text x="191.4" y="72.5">7</text>
<text x="245.4" y="72.5">1</text>
<text x="245.4" y="75">2</text>
<text x="245.4" y="77.5">3</text>
<text x="247.5" y="73.8">B2</text>
<text x="247.5" y="76.3">GND</text>
<text x="260.7" y="76.3">VCCB</text>
<text x="263.5" y="73.8">B1</text>
<text x="266.8" y="77.5">6</text>
<text x="266.8" y="75">7</text>
<text x="266.8" y="72.5">8</text>
<text x="172.1" y="78.8">A2</text>
<text x="188.1" y="78.8">A1</text>
<text x="245.4" y="80.1">4</text>
<text x="247.5" y="78.8">VCCA</text>
<text x="247.5" y="81.3">A2</text>
<text x="263.1" y="78.8">OE</text>
<text x="263.5" y="81.3">A1</text>
<text x="266.8" y="80.1">5</text>
<text x="13.5" y="114">9</text>
<text x="15.5" y="112.7">9</text>
<text x="13.5" y="119">7</text>
<text x="13.5" y="116.5">8</text>
<text x="15.5" y="117.7">7</text>
<text x="15.5" y="115.2">8</text>
<text x="13.5" y="124">5</text>
<text x="13.5" y="121.5">6</text>
<text x="15.5" y="125.3">4</text>
<text x="15.5" y="122.8">5</text>
<text x="15.5" y="120.3">6</text>
<text x="13.5" y="131.6">2</text>
<text x="13.5" y="129">3</text>
<text x="13.5" y="126.5">4</text>
<text x="15.5" y="130.3">2</text>
<text x="15.5" y="127.8">3</text>
<text x="97.7" y="129.8">8</text>
<text x="99.7" y="131.1">8</text>
<text x="114.5" y="131.1">7</text>
<text x="116.5" y="129.8">7</text>
<text x="139.1" y="131.1">8</text>
<text x="158" y="131.1">7</text>
<text x="13.5" y="134.1">1</text>
<text x="15.5" y="132.8">1</text>
<text x="100.6" y="136.7" transform="rotate(-90 100.6 136.7)">1</text>
<text x="101.9" y="134.6" transform="rotate(-90 101.9 134.6)">1</text>
<text x="103.1" y="136.7" transform="rotate(-90 103.1 136.7)">2</text>
<text x="104.4" y="134.6" transform="rotate(-90 104.4 134.6)">2</text>
<text x="105.6" y="136.7" transform="rotate(-90 105.6 136.7)">3</text>
<text x="106.9" y="134.6" transform="rotate(-90 106.9 134.6)">3</text>
<text x="108.2" y="136.7" transform="rotate(-90 108.2 136.7)">4</text>
<text x="109.4" y="134.6" transform="rotate(-90 109.4 134.6)">4</text>
<text x="110.7" y="136.7" transform="rotate(-90 110.7 136.7)">5</text>
<text x="111.9" y="134.6" transform="rotate(-90 111.9 134.6)">5</text>
<text x="113.2" y="136.7" transform="rotate(-90 113.2 136.7)">6</text>
<text x="114.4" y="134.6" transform="rotate(-90 114.4 134.6)">6</text>
<text x="141.2" y="132.3">8</text>
<text x="142.1" y="138" transform="rotate(-90 142.1 138)">1</text>
<text x="143.3" y="135.9" transform="rotate(-90 143.3 135.9)">1</text>
<text x="144.6" y="138" transform="rotate(-90 144.6 138)">2</text>
<text x="145.9" y="135.9" transform="rotate(-90 145.9 135.9)">2</text>
<text x="147.1" y="138" transform="rotate(-90 147.1 138)">3</text>
<text x="148.4" y="135.9" transform="rotate(-90 148.4 135.9)">3</text>
<text x="149.6" y="138" transform="rotate(-90 149.6 138)">4</text>
<text x="150.9" y="135.9" transform="rotate(-90 150.9 135.9)">4</text>
<text x="152.1" y="138" transform="rotate(-90 152.1 138)">5</text>
<text x="153.4" y="135.9" transform="rotate(-90 153.4 135.9)">5</text>
<text x="154.6" y="138" transform="rotate(-90 154.6 138)">6</text>
<text x="155.9" y="135.9" transform="rotate(-90 155.9 135.9)">6</text>
<text x="155.9" y="132.3">7</text>
<text x="179.5" y="132.3">6</text>
<text x="181" y="133.3">6</text>
<text x="182.3" y="138" transform="rotate(-90 182.3 138)">1</text>
<text x="183.5" y="135.9" transform="rotate(-90 183.5 135.9)">1</text>
<text x="184.8" y="138" transform="rotate(-90 184.8 138)">2</text>
<text x="186.1" y="135.9" transform="rotate(-90 186.1 135.9)">2</text>
<text x="187.3" y="138" transform="rotate(-90 187.3 138)">3</text>
<text x="188.6" y="135.9" transform="rotate(-90 188.6 135.9)">3</text>
<text x="189.8" y="138" transform="rotate(-90 189.8 138)">4</text>
<text x="191.1" y="135.9" transform="rotate(-90 191.1 135.9)">4</text>
<text x="191.5" y="133.3">5</text>
<text x="193" y="132.3">5</text>
<text x="213.4" y="132.3">6</text>
<text x="214.9" y="133.3">6</text>
<text x="216.2" y="138" transform="rotate(-90 216.2 138)">1</text>
<text x="217.5" y="135.9" transform="rotate(-90 217.5 135.9)">1</text>
<text x="218.7" y="138" transform="rotate(-90 218.7 138)">2</text>
<text x="220" y="135.9" transform="rotate(-90 220 135.9)">2</text>
<text x="221.2" y="138" transform="rotate(-90 221.2 138)">3</text>
<text x="222.5" y="135.9" transform="rotate(-90 222.5 135.9)">3</text>
<text x="223.7" y="138" transform="rotate(-90 223.7 138)">4</text>
<text x="225" y="135.9" transform="rotate(-90 225 135.9)">4</text>
<text x="225.4" y="133.3">5</text>
<text x="227" y="132.3">5</text>
<text x="264.8" y="132.3">8</text>
<text x="266.8" y="133.6">8</text>
<text x="269" y="137.1" transform="rotate(-90 269 137.1)">1</text>
<text x="271.5" y="137.1" transform="rotate(-90 271.5 137.1)">2</text>
<text x="274" y="137.1" transform="rotate(-90 274 137.1)">3</text>
<text x="276.5" y="137.1" transform="rotate(-90 276.5 137.1)">4</text>
<text x="279" y="137.1" transform="rotate(-90 279 137.1)">5</text>
<text x="281.5" y="137.1" transform="rotate(-90 281.5 137.1)">6</text>
<text x="281.5" y="133.6">7</text>
<text x="283.6" y="132.3">7</text>
<text x="267.7" y="139.2" transform="rotate(-90 267.7 139.2)">1</text>
<text x="270.2" y="139.2" transform="rotate(-90 270.2 139.2)">2</text>
<text x="272.7" y="139.2" transform="rotate(-90 272.7 139.2)">3</text>
<text x="275.2" y="139.2" transform="rotate(-90 275.2 139.2)">4</text>
<text x="277.8" y="139.2" transform="rotate(-90 277.8 139.2)">5</text>
<text x="280.3" y="139.2" transform="rotate(-90 280.3 139.2)">6</text>
<text x="55" y="161.2">8</text>
<text x="73.8" y="161.2">7</text>
<text x="57" y="162.5">8</text>
<text x="59.2" y="166" transform="rotate(-90 59.2 166)">1</text>
<text x="61.7" y="166" transform="rotate(-90 61.7 166)">2</text>
<text x="64.2" y="166" transform="rotate(-90 64.2 166)">3</text>
<text x="66.7" y="166" transform="rotate(-90 66.7 166)">4</text>
<text x="69.2" y="166" transform="rotate(-90 69.2 166)">5</text>
<text x="71.7" y="166" transform="rotate(-90 71.7 166)">6</text>
<text x="71.7" y="162.5">7</text>
<text x="57.9" y="168.1" transform="rotate(-90 57.9 168.1)">1</text>
<text x="60.4" y="168.1" transform="rotate(-90 60.4 168.1)">2</text>
<text x="62.9" y="168.1" transform="rotate(-90 62.9 168.1)">3</text>
<text x="65.4" y="168.1" transform="rotate(-90 65.4 168.1)">4</text>
<text x="68" y="168.1" transform="rotate(-90 68 168.1)">5</text>
<text x="70.5" y="168.1" transform="rotate(-90 70.5 168.1)">6</text>
</g>
<g font-size="1.5" fill="#000080">
<text x="198.4" y="23.7" transform="rotate(-90 198.4 23.7)">R35</text>
<text x="273.8" y="23.7" transform="rotate(-90 273.8 23.7)">R34</text>
<text x="146.9" y="58.9" transform="rotate(-90 146.9 58.9)">R40</text>
<text x="203.4" y="69" transform="rotate(-90 203.4 69)">R36</text>
<text x="278.8" y="71.5" transform="rotate(-90 278.8 71.5)">R52</text>
</g>
</svg>
